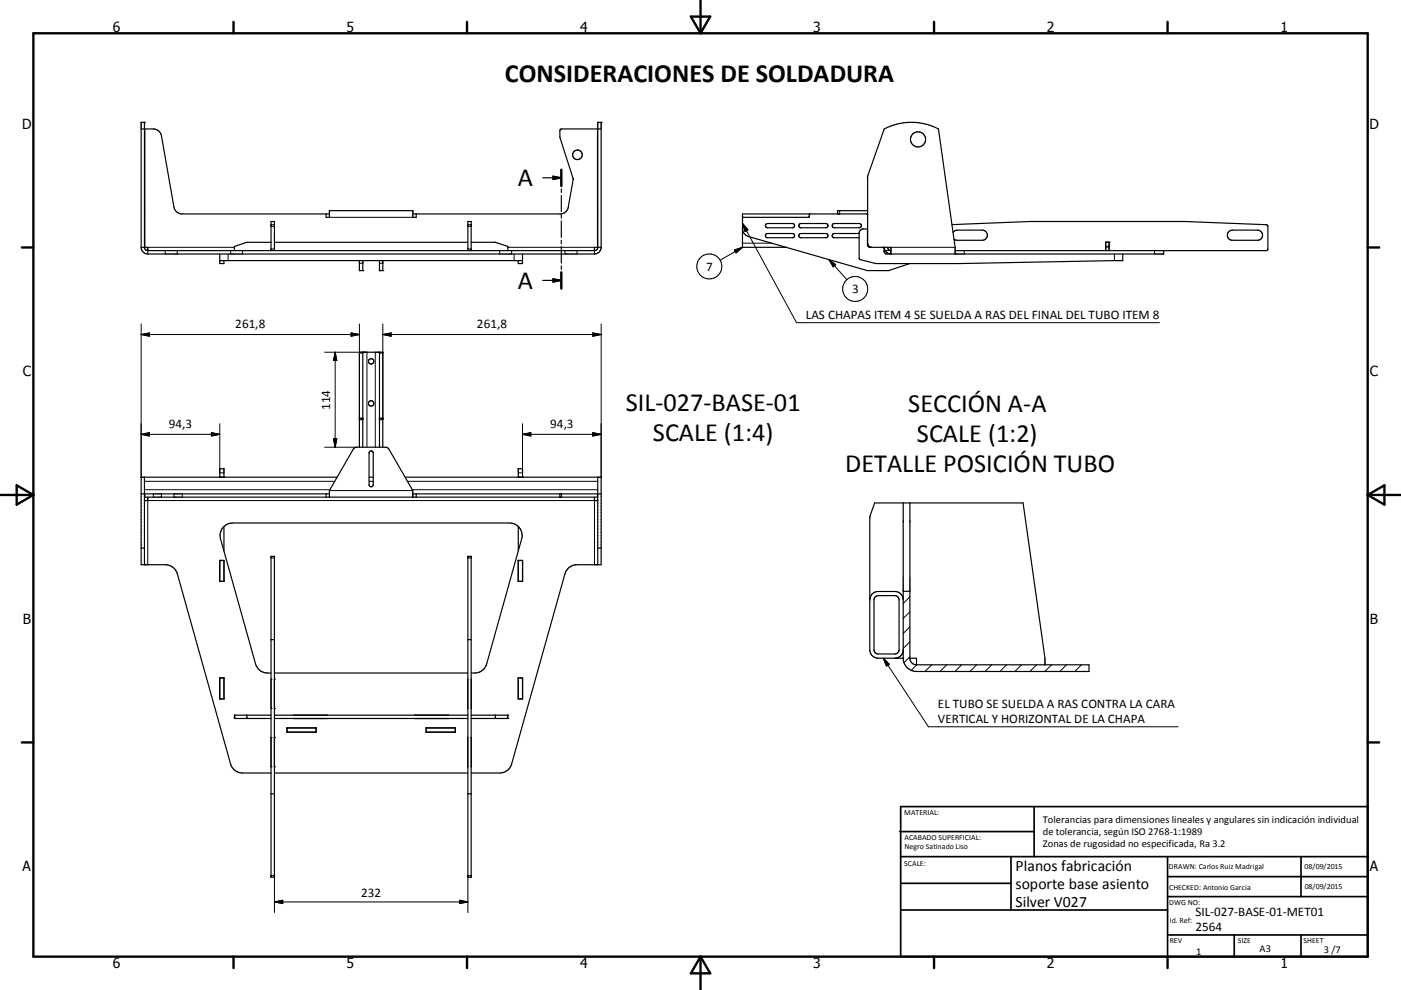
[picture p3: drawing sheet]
<svg xmlns="http://www.w3.org/2000/svg" width="420mm" height="297mm" viewBox="0 0 420 297" stroke-linecap="round" stroke-linejoin="round" font-family="sans-serif">
<g fill="none" stroke="#000" stroke-width=".36">
<path d="M42.3 38.7h1M179.1 38.7v35.5M180.2 38.7h-11.8l-.5 .3v2.3l3.9 12.4-1.4 8.4a2.49 2.49 0 0 1-2.5 2.1h-44.1M162.7 53.3h5.6M165.8 52.9l2.5 .4-2.5 .6zM168.3 50.9v4.9M168.3 56.7v1M168.3 58.6v4.9M42.3 74.2v-37.5h1v37.5l.4 .8 .6 .2M42.3 74.2h2v1M42.3 74.2a1.99 1.99 0 0 0 2 2h133.9a2.02 2.02 0 0 0 2-2M43.3 64.2h.1"/>
<path d="M44.3 75.2h133.9M65.9 76.2v2.9h1.2v-.9M65.9 78.2h90.8M81.3 75.2v-8.7h1v8.7M81.3 72.7h-7.3l-3.7 1.2v1.3M82.3 72.7h58M97.8 64.2v1h1v-2h25v2h1v-1M98.8 64.2h-44.2a2.49 2.49 0 0 1-2.5-2.1l-3.7-21.3a2.47 2.47 0 0 0-2.4-2.1h-2.6v35.5M107.8 78.2v3h1v-3M113.8 78.2v3h1v-3M140.3 75.2v-8.7h1v8.7M141.3 72.7h7.3l3.5 1.2 .2 1.3"/>
<path d="M156.7 76.2v2.9h-1.3v-.9M168.3 64.4v1M168.3 66.3v4.9M168.3 72.1v1M168.3 74v4.9M168.3 79.8v1M179.1 64.2h.1M180.2 74.2v-37.5h-1v37.5l-.3 .8-.7 .2M180.2 74.2h-2v1M222.6 68.6a2.5 2.5 0 0 0 1.8 2.4l35.5 10.2h6.5l6.3-2.1M229.6 67.3l.5-.2h7.5a.64 .64 0 0 1 .6 .6 .64 .64 0 0 1-.6 .6h-7.5a.63 .63 0 0 1-.6-.3 .63 .63 0 0 1 .1-.7zM229.6 70.3l.5-.2h7.5a.64 .64 0 0 1 .6 .6 .64 .64 0 0 1-.6 .6h-7.5a.63 .63 0 0 1-.6-.3 .63 .63 0 0 1 .1-.7z"/>
<path d="M239.6 67.3l.5-.2h7.5a.64 .64 0 0 1 .6 .6 .64 .64 0 0 1-.6 .6h-7.5a.63 .63 0 0 1-.6-.3 .63 .63 0 0 1 .1-.7zM239.8 70.2l7.8-.1a.64 .64 0 0 1 .6 .6 .64 .64 0 0 1-.6 .6h-7.5a.64 .64 0 0 1-.6-.4 .64 .64 0 0 1 .3-.7zM242.9 64.2l-.3 .1v.6l-.2 .3h-19.6l-.2 .2M249.6 67.3l.5-.2h7.5a.64 .64 0 0 1 .6 .6 .64 .64 0 0 1-.6 .6h-7.5a.65 .65 0 0 1-.5-1zM257.6 70.1h-7.5a.64 .64 0 0 0-.6 .6 .64 .64 0 0 0 .6 .6h7.5M259.9 64.2l.2 .2M260.1 64.2h-37.5v10h13.1M260.1 73.7v-20.8l5-14.2a17.6 17.6 0 0 1 16.3 0l5 35.5v2M260.1 63.2h-9v1M260.1 73a1.26 1.26 0 0 0 1.3 1.2M264.8 74.2h.1M264.9 74.2h.1"/>
<path d="M264.9 74.2l.2 .1M265.1 74.3v.2M265.1 74.2a2.04 2.04 0 0 0 2 2v-2h-6.3l-.5-.2-.2-.6v-4.7h-1.3a1.26 1.26 0 0 0-1.2 1.3v7.6l.4 .3 4.6 1.2h25l49-.9v-2M265.1 74.3v1.3M266.1 74.2l.4 .8 .6 .2M285.4 67.4l23.5-.9h46.2l24.5 .9 .5 .5v6.8l-.2 .4-.3 .1h-93.2M285.7 69.7l.5-.4 .8-.3h7.5a1.52 1.52 0 0 1 1.5 1.6 1.52 1.52 0 0 1-1.5 1.5h-7.5l-1-.3M331.5 75.2v-2.5h1v2.5M331.5 72.7v2.5M348.9 75.2v1h-83l-.6-.2-.2-.6M368.4 69.5l1.1-.5h7.5a1.52 1.52 0 0 1 1.5 1.6 1.52 1.52 0 0 1-1.5 1.5h-7.5a1.52 1.52 0 0 1-1.4-.9 1.52 1.52 0 0 1 .3-1.7zM162.7 84.1h5.6"/>
<path d="M165.8 83.6l2.5 .5-2.5 .5zM168.3 81.7v4.9M108.8 105.7v28.5M113.8 105.7v28.5M107.8 134.2v-28.5h7v28.5M107.8 125.7h1M110.9 135.4a.63 .63 0 0 1 .6-.1 .63 .63 0 0 1 .4 .6v9.5a.62 .62 0 0 1-.6 .6 .62 .62 0 0 1-.6-.6v-9.5zM113.8 125.7h1M42.3 148.2h56.5M43.3 143.2v26.2M43.4 148.2v1h135.7v-1M44.3 149.2v1h-1"/>
<path d="M65.9 143.2v-2.6h1.2v2.6M67.1 158v7.3M97.8 148.2v1M98.8 149.2v-2l7.1-12.4 .4-.4 .7-.2h8.6l.7 .2 7.5 12.8v2M101.1 143.2h-58.8v26.2h7.2a3.8 3.8 0 0 1 3.7 2.7l15.9 57.1a3.7 3.7 0 0 0 3.6 2.7h8.6M110.7 143.2h1.2M121.5 143.2h58.7v26.2h-7.2a3.8 3.8 0 0 0-3.6 2.7l-16 57.1a3.7 3.7 0 0 1-3.6 2.7h-8.5M123.8 148.2h56.4M124.8 148.2v1M155.4 143.2v-2.6h1.3v2.6M155.4 158v7.3M167.9 148.2v1"/>
<path d="M178.2 149.2v1h1M179.2 143.2v26.2M270.8 150.9v46.6M272.8 150.9v46.6M42.3 164.4h1M65.9 168.1h1.2l.1 6.3h-1.3zM81.3 166.9h1v96.3h-1zM140.3 166.9h1v96.3h-1zM155.4 168.1h1.3v6.3h-1.3zM179.2 164.4h1M260.8 180a2.51 2.51 0 0 1 2.5-2.5h5a2.5 2.5 0 0 1 2.5 2.5M262.4 179.1l.9-.4h5a1.3 1.3 0 0 1 1.2 1.3v15a1.26 1.26 0 0 1-1.2 1.2h-5a1.26 1.26 0 0 1-1.3-1.2v-15z"/>
<path d="M270.8 177.4h2M81.3 191.9h1M140.3 191.9h1M270.8 197.5h-7.5a2.55 2.55 0 0 1-2.5-2.5v-39.6l1.4-4.5h44.5l6.6 46.6v1.9M270.8 197.5a4 4 0 0 0 4 4h51.7v-2.1h-51.7M270.8 195a2.5 2.5 0 0 1-2.5 2.5M272.8 197.5a1.97 1.97 0 0 0 2 1.9M272.8 197.5h2v1.9M65.9 203.4h1.2l.1 6.3h-1.3zM65.9 209.7h1.2M81.3 214.6h-11v1h11M81.3 201.9a4 4 0 0 1-4.7-2.7l-10.5-37.5a3.7 3.7 0 0 1 3.6-4.8h83.1a3.8 3.8 0 0 1 3.6 4.8l-10.5 37.5a4 4 0 0 1-4.6 2.7"/>
<path d="M82.3 201.9h58M82.3 215.6h58M82.3 214.6h58M86 218.4h8.8v1.3h-8.8zM86 219.6h8.8M86 218.4h8.8M88.1 214.6h10.1M88.1 215.6h.1M98.2 215.6h.1M124.4 214.6h10M124.4 215.6h.1M127.7 218.4h8.8v1.3h-8.8z"/>
<path d="M127.7 219.6h8.8M127.7 218.4h8.8M127.8 218.4v1.2M134.4 215.6h.1M140.2 203.8h.1M140.2 212.6h.1M141.3 214.6h11v1h-11M141.3 203.8h.1M141.3 212.6h.1M155.4 203.4h1.3v6.3h-1.3zM155.4 209.7h1.3M81.3 238.2h1"/>
<path d="M82.3 231.9h58M140.2 221.3h.1M140.2 230.1h.1M140.3 238.2h1M141.3 221.3h.1M141.3 230.1h.1"/>
<circle cx="173.1" cy="46.5" r="1.43"/>
<circle cx="275.2" cy="41.8" r="2.25"/>
<circle cx="111.3" cy="108.4" r=".8"/>
<circle cx="111.3" cy="121" r=".81"/>
</g>
<g fill="#000">
<circle cx="42.3" cy="36.7" r=".18"/>
<circle cx="43.3" cy="36.7" r=".18"/>
<circle cx="179.2" cy="36.7" r=".18"/>
<circle cx="180.2" cy="36.7" r=".18"/>
<circle cx="331.5" cy="72.7" r=".18"/>
<circle cx="332.5" cy="72.7" r=".18"/>
<circle cx="107.8" cy="81.2" r=".18"/>
<circle cx="108.8" cy="81.2" r=".18"/>
<circle cx="113.8" cy="81.2" r=".18"/>
<circle cx="114.8" cy="81.2" r=".18"/>
<circle cx="65.9" cy="143.1" r=".18"/>
<circle cx="67.1" cy="143.1" r=".18"/>
<circle cx="155.4" cy="143.1" r=".18"/>
<circle cx="156.7" cy="143.1" r=".18"/>
<circle cx="81.3" cy="212.6" r=".18"/>
<circle cx="81.3" cy="203.8" r=".18"/>
<circle cx="82.3" cy="212.6" r=".18"/>
<circle cx="82.3" cy="203.8" r=".18"/>
<circle cx="152.3" cy="215.6" r=".18"/>
<circle cx="152.3" cy="214.6" r=".18"/>
<circle cx="81.3" cy="230.1" r=".18"/>
<circle cx="81.3" cy="221.3" r=".18"/>
<circle cx="82.3" cy="230.1" r=".18"/>
<circle cx="82.3" cy="221.3" r=".18"/>
</g>
<g fill="none" stroke="#000" stroke-width=".3">
<path d="M43.3 73h.1M43.3 65.4h.1M44.3 74.2h26M44.3 75.2v1M49.5 75.2v1M53.2 75.2v1M68.4 76.2v2M69.1 75.2v1M72.7 75.2v1M81.3 74.7h1M81.3 67.9h1M81.3 67.4h1"/>
<path d="M98.8 65.2h25M107.8 79h1M113.8 79h1M140.3 74.7h1M140.3 67.9h1M140.3 67.4h1M149.8 75.2v1M152.3 74.2h25.9M153.4 75.2v1M154.1 76.2v2M169.4 75.2v1M173 75.2v1"/>
<path d="M178.2 75.2v1M179.1 73h.1M179.1 65.4h.1M220.2 75l2.4-.8-1.9 1.7zM222.6 73h8.7M222.6 67l16.2 29.8h108.8M222.6 67l1.7 2-.9 .4zM222.6 74.2l-6.7 3.9M248.5 77.9l5.4 6M248.5 77.9l2 1.5-.7 .7zM251.7 63.2v1M265.4 75.2h1.7"/>
<path d="M267.1 74.2h19.3M289.1 75.2v1M331.5 72.7h1M331.5 74.1h1M331.5 73.9h1M334.1 76.2v2M346.1 75.2v1M42.3 97.2v46h1M105.3 99.9l2.5 .5-2.5 .5zM107.8 81.1h1M107.8 97.2v28.7h1M113.8 81.1h1"/>
<path d="M114.8 97.2v28.7h-1M177.7 99.9l2.5 .5-2.5 .5zM180.2 97.2v46M42.3 100.4h65.5M42.3 100.4l2.5-.5v1zM97.3 105.7h12.7v28.5M100.5 105.7v28.5M100.5 105.7l.5 2.5h-1zM107.8 105.9h1M112.5 105.7v28.5M113.8 105.9h1M114.8 100.4h65.4"/>
<path d="M114.8 100.4l2.5-.5v1zM42.3 130.3l2.5-.5v1zM42.3 130.3h23.6M63.4 129.8l2.5 .5-2.5 .5zM65.9 127.1v13.5M97.3 134.2h9.7M100 131.7h1l-.5 2.5zM107.8 125.4h1M113.8 125.4h1M156.7 130.3h23.5M156.7 130.3l2.4-.5v1zM156.7 127.1v13.5"/>
<path d="M177.7 129.8l2.5 .5-2.5 .5zM43.3 146.9h55.6M43.3 144.4h57.1M46 148.2v1M48.4 148.2v1M52.1 148.2v1M54.6 148.2v1M65.9 141.9h1.2M98.8 147.2h25M110.7 144.4h1.2M122.2 144.4h57M123.6 146.9h55.6"/>
<path d="M155.4 141.9h1.3M168.4 148.2v1M179.2 143.2h1M44.3 169.4v-19.2h133.9v19.2M81.3 167.4h1M140.3 167.4h1M272.8 179.1l-2 2M264.8 197.5l13.6 20.5h74.8M264.8 197.5l1.8 1.8-.8 .5zM272.8 197l-1.8 1.8M272.8 192.5l-2 2M272.8 188l-2 2.1"/>
<path d="M272.8 183.5l-2 2.1M274.9 199.4l-1.7 1.7M279.3 199.4l-2 2.1M283.8 199.4l-2 2.1M288.3 199.4l-2 2.1M292.8 199.4l-2 2.1M297.3 199.4l-2 2.1M301.8 199.4l-2 2.1M306.3 199.4l-2 2.1M310.8 199.4l-2 2.1M315.3 199.4l-2 2.1M319.7 199.4l-1.9 2.1"/>
<path d="M324.2 199.4l-2 2.1M70.4 214.6v1M74 214.6v1M148.5 214.6v1M148.6 214.6v1M152.1 214.6v1M81.3 262.7h1v11.1M82.3 270.6h58M82.3 270.6l2.5-.5v1zM137.8 270.1l2.5 .5-2.5 .5zM141.3 262.7h-1v11.1"/>
<circle cx="212.7" cy="79.9" r="3.7"/>
<circle cx="256.4" cy="86.7" r="3.8"/>
</g>
<g fill="none" stroke="#000" stroke-width=".71">
<path d="M10 10h400v277h-400zM70 6.6v3.4M140 6.6v3.4M207.1 5h5.8l-2.9 5zM210 0v10M280 6.6v3.4M350 6.6v3.4M168.3 50.9v4.9M6.6 74.2h3.4M410 74.2h3.5M168.3 81.7v4.9M0 148.5h10"/>
<path d="M5 145.6l5 2.9-5 2.9zM410 148.5h10.1M410 148.5l5.1-2.9v5.8zM6.6 222.7h3.4M410 222.7h3.5M70 287v3.4M140 287v3.4M210 287v10M210 287l2.9 5h-5.8zM280 287v3.4M350 287v3.4"/>
</g>
<g fill="none" stroke="#000" stroke-width=".51">
<path d="M269.7 249.5h40.3M270 242h140v45h-140zM270 257h140M303.1 257v16M310 242v15M350 257v30M390.1 257v12M270 265h33.1M270 273h80M350 269h60M350 263h60M350 280.5h60"/>
<path d="M370 280.5v6.5M390.1 280.5v6.5"/>
</g>
<path d="M165.8 52.9l2.5 .4-2.5 .6zM165.8 83.6l2.5 .5-2.5 .5z" fill="#000" stroke="#000" stroke-width=".36"/>
<g fill="#000" stroke="#000" stroke-width=".3">
<path d="M220.2 75l2.4-.8-1.9 1.7zM222.6 67l1.7 2-.9 .4zM248.5 77.9l2 1.5-.7 .7zM42.3 100.4l2.5-.5v1zM114.8 100.4l2.5-.5v1zM100.5 105.7l.5 2.5h-1zM105.3 99.9l2.5 .5-2.5 .5zM177.7 99.9l2.5 .5-2.5 .5zM42.3 130.3l2.5-.5v1zM63.4 129.8l2.5 .5-2.5 .5zM100 131.7h1l-.5 2.5zM156.7 130.3l2.4-.5v1z"/>
<path d="M177.7 129.8l2.5 .5-2.5 .5zM264.8 197.5l1.8 1.8-.8 .5zM82.3 270.6l2.5-.5v1zM137.8 270.1l2.5 .5-2.5 .5z"/>
</g>
<g font-size="7.9">
<text x="151.4" y="24.6">CONSIDERACIONES DE SOLDADURA</text>
<text x="155.3" y="55.9">A</text>
<text x="155.3" y="86.6">A</text>
<text x="187.6" y="123.2">SIL-027-BASE-01</text>
<text x="272.3" y="123.6">SECCIÓN A-A</text>
<text x="195.7" y="132.2">SCALE (1:4)</text>
<text x="274.9" y="132.7">SCALE (1:2)</text>
<text x="253.4" y="141.6">DETALLE POSICIÓN TUBO</text>
</g>
<g font-size="4.7">
<text x="304.5" y="261.2">Planos fabricación</text>
<text x="304.5" y="266.6">soporte base asiento</text>
<text x="304.5" y="272">Silver V027</text>
</g>
<g font-size="4.2">
<text x="33.9" y="9.6">6</text>
<text x="103.9" y="9.6">5</text>
<text x="173.9" y="9.6">4</text>
<text x="243.8" y="9.6">3</text>
<text x="313.9" y="9.6">2</text>
<text x="383.9" y="9.6">1</text>
<text x="6.7" y="38.7">D</text>
<text x="410.5" y="38.7">D</text>
<text x="6.9" y="112.9">C</text>
<text x="410.7" y="112.9">C</text>
<text x="6.9" y="187.1">B</text>
<text x="410.7" y="187.1">B</text>
<text x="6.8" y="261.4">A</text>
<text x="410.7" y="261.4">A</text>
<text x="33.9" y="290.4">6</text>
<text x="103.9" y="290.4">5</text>
<text x="173.9" y="290.4">4</text>
<text x="243.8" y="290.4">3</text>
<text x="313.9" y="290.4">2</text>
<text x="383.9" y="290.4">1</text>
</g>
<g font-size="3.9">
<text x="211.7" y="81.2">7</text>
<text x="255.4" y="88">3</text>
<text x="241.6" y="95.8">LAS CHAPAS ITEM 4 SE SUELDA A RAS DEL FINAL DEL TUBO ITEM 8</text>
<text x="70.5" y="98.3">261,8</text>
<text x="143" y="98.3">261,8</text>
<text x="99" y="122.9" transform="rotate(-90 99 122.9)">114</text>
<text x="50.6" y="128.3">94,3</text>
<text x="164.9" y="128.3">94,3</text>
<text x="281.2" y="212.5">EL TUBO SE SUELDA A RAS CONTRA LA CARA</text>
<text x="281.2" y="217">VERTICAL Y HORIZONTAL DE LA CHAPA</text>
<text x="108.3" y="269">232</text>
<text x="358.4" y="274.9">SIL-027-BASE-01-MET01</text>
<text x="358.4" y="279.4">2564</text>
</g>
<g font-size="3.1">
<text x="312.7" y="246.8">Tolerancias para dimensiones lineales y angulares sin indicación individual</text>
<text x="312.7" y="250.4">de tolerancia, según ISO 2768-1:1989</text>
<text x="312.7" y="254">Zonas de rugosidad no especificada, Ra 3.2</text>
<text x="358.6" y="286.5">1</text>
<text x="377.6" y="285.6">A3</text>
<text x="396.9" y="285.9">3 /7</text>
</g>
<g font-size="2.4">
<text x="271.1" y="244.4">MATERIAL:</text>
<text x="271.2" y="252">ACABADO SUPERFICIAL:</text>
<text x="271.2" y="254.7">Negro Satinado Liso</text>
<text x="271.1" y="259.7">SCALE:</text>
<text x="350.4" y="260.8">DRAWN: Carlos Ruiz Madrigal</text>
<text x="391.1" y="260.6">08/09/2015</text>
<text x="350.5" y="267">CHECKED: Antonio Garcia</text>
<text x="391.2" y="266.7">08/09/2015</text>
<text x="350.5" y="271.4">DWG NO:</text>
<text x="350.7" y="276.9">Id. Ref:</text>
<text x="350.7" y="282.8">REV</text>
<text x="371.1" y="282.9">SIZE</text>
<text x="390.8" y="283">SHEET</text>
</g>
</svg>
